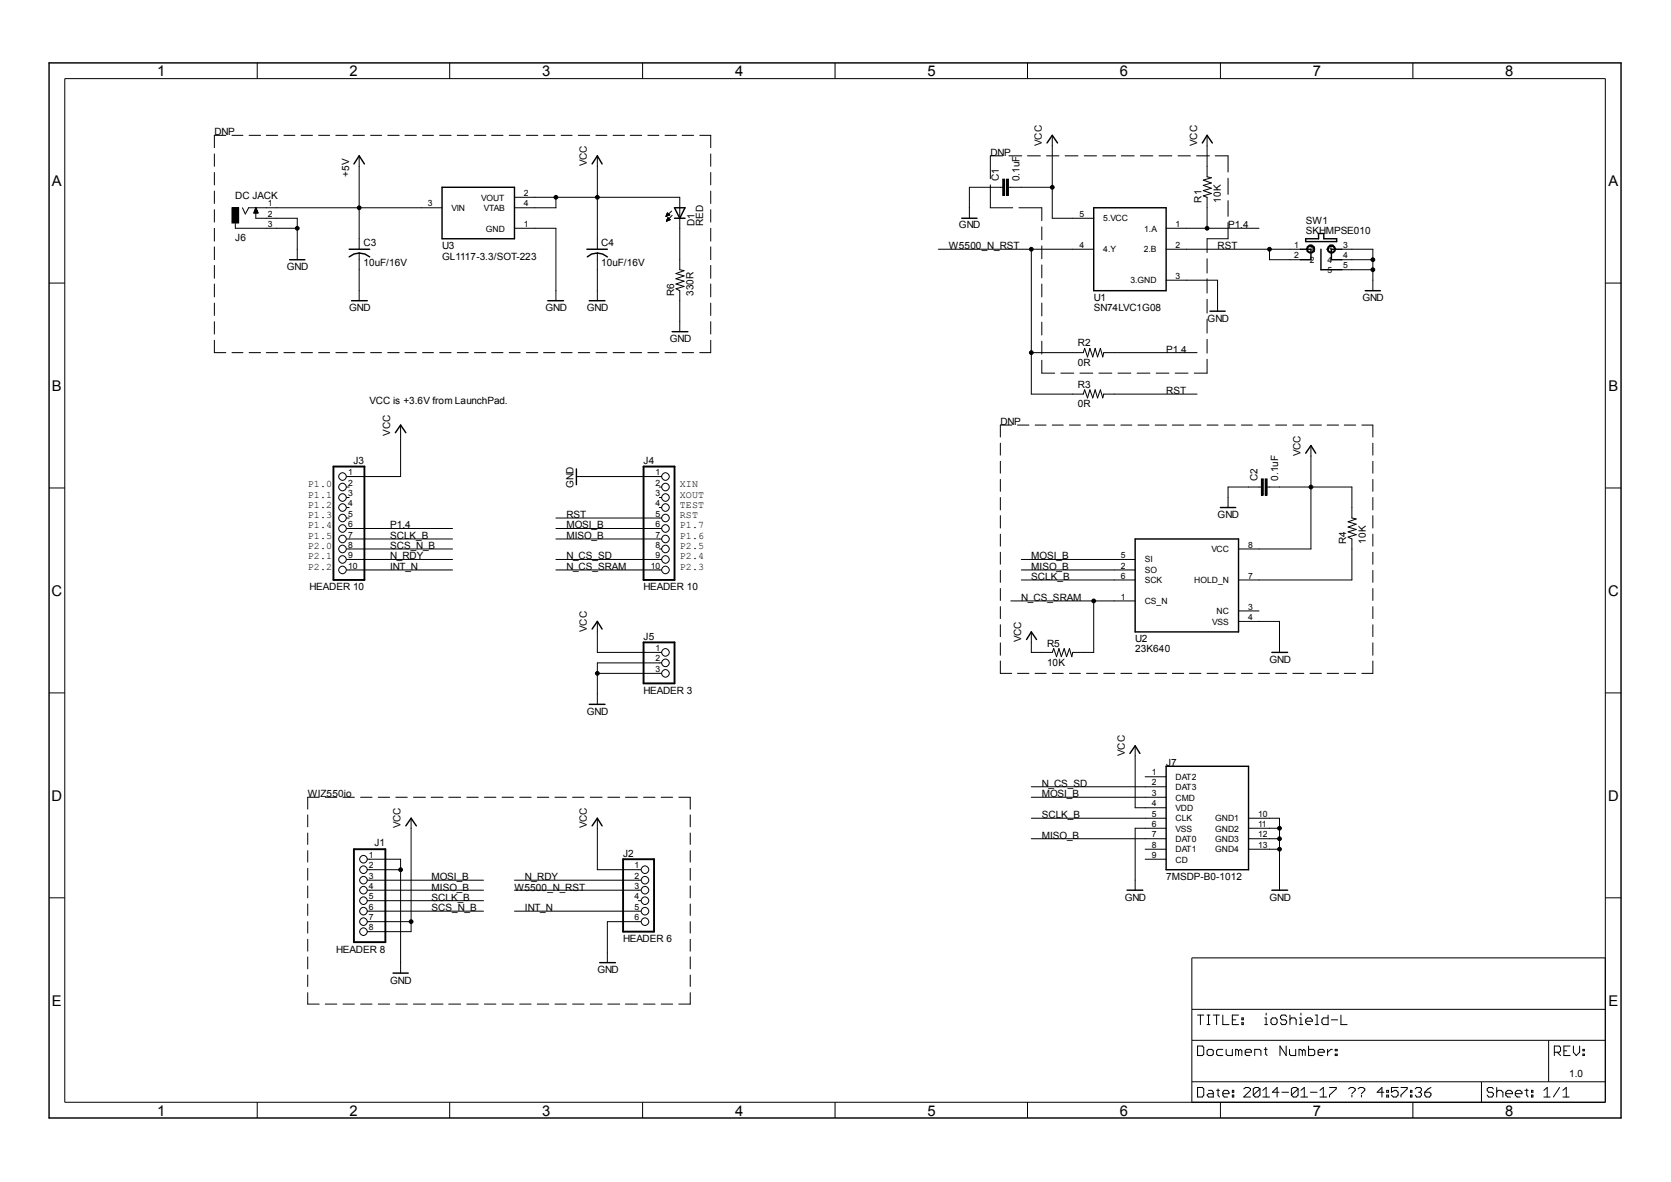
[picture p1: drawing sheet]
<svg xmlns="http://www.w3.org/2000/svg" width="297mm" height="210mm" viewBox="0 0 297 210" stroke-linecap="round" stroke-linejoin="round" font-family="sans-serif">
<g fill="none" stroke="#000" stroke-width=".18">
<path d="M11.5 14h273.8v181.8h-273.8zM45.7 11.2v2.8M79.9 11.2v2.8M114.2 11.2v2.8M148.4 11.2v2.8M182.6 11.2v2.8M216.9 11.2v2.8M251.1 11.2v2.8M38.1 27.3v2.2M38.1 30.6v2.3M38.1 34v2.2M38.1 37.3v2.2"/>
<path d="M40.1 24h-2v2.2M41.2 36.9h1.2v2.7h-1.2zM41.2 24h2M41.8 39.7v.9h11M43.1 36.9l.5 1.1 .6-1.1h34.4M44.3 24h2M45.1 37.8h.7M45.1 37.7h.7M45.2 37.6h.5M45.2 37.5h.5M45.3 37.4h.4M45.3 37.3h.3"/>
<path d="M45.4 37.3h.2M45.4 37.2h.2M45.4 37.1h.2M45.5 36.9l.4 .9h-.8zM45.5 36.9v1.9h7.3v7.3M45.5 37h.1M47.3 24h2.1M50.5 24h1.9M53.5 24h2M56.6 24h2M59.7 24h2M62.7 24h2.1"/>
<path d="M63.8 27.7v16.6M65.9 24h1.9M68.9 24h2.1M72 24h2M75.1 24h1.9M78.1 24h2.1M81.3 24h1.9M84.3 24h2.1M87.4 24h2M90.5 24h2M91.4 35.1h29.4v12.8l.8 .2-1.5 .5 1.5 .4-1.5 .5 1.5 .5-1.5 .5 1.5 .4-1.5 .4 .7 .3v7.3M93.6 24h2"/>
<path d="M96.6 24h2M98.8 35.1v1.8h-7.4M99.7 24h2M102.8 24h2M105.9 24h2M106.2 27.7v16.6M109 24h2M112 24h2M115.1 24h2M118.2 24h2M118.4 38.4h.1M118.4 38.4h.2"/>
<path d="M118.4 38.3h.5M118.4 38.2h.6M118.4 39.3h.2M118.5 38.1h.4M118.5 38h.4M118.5 39.2h.2M118.5 39.1h.5M118.5 39h.6M118.6 37.8l-.2 .6M118.6 37.8l.4 .4M118.6 37.9h.1M118.6 37.8h.1"/>
<path d="M118.6 38.9h.4M118.7 38.7l-.3 .6M118.7 38.7l.4 .3M118.7 38.8h.2M118.7 38.7h.1M119 38.2l-.6 .2M119.1 39l-.7 .3M119.4 37.5l-1 .9M119.5 38.3l-1.1 1M121.2 24h2.1M124.4 24h1.9v2.2M126.3 27.3v2.2"/>
<path d="M126.3 30.6v2.3M126.3 34v2.2M126.3 37.3v2.2M176 32.9v4h4M178.2 31.8h.4v2.9h-.4zM178.2 27.7h-2.2v4M178.2 33.3h-5.9v5.5M178.9 31.8h.3v2.9h-.3zM179.3 27.7h2.3M179.3 33.3h7.7M181.1 36.9h4.1v2.3M182.6 27.7h2.3"/>
<path d="M186 27.7h2.2M187 24v14.8h7.4M189.3 27.7h2.3M192.7 27.7h2.2M196 27.7h2.3M199.3 27.7h2.3M202.7 27.7h2.2M206 27.7h2.3M209.4 27.7h2.2M212.7 27.7h2.3M214.5 24v7.4l.8 .2-1.4 .4 1.4 .5-1.4 .4 1.4 .5-1.4 .5 1.4 .5-1.4 .4 .6 .3v5.5M216 27.7h2.3v2.9"/>
<path d="M218.3 31.7v2.8M218.3 35.6v2.8M218.3 39.5v2.9h-3.8v2.5M8.7 50.3h2.8M38.1 40.6v2.2M38.1 43.9v2.2M38.1 47.2v2.2M38.1 50.5v2.2M38.1 53.8v2.2M38.1 57.1v2.3M63.8 45v8.4M91.4 40.6h7.4v12.8"/>
<path d="M106.2 45v8.4M126.3 40.6v2.2M126.3 43.9v2.2M126.3 47.2v2.2M126.3 50.5v2.2M126.3 53.8v2.2M126.3 57.1v2.3M166.8 44.3h27.6M183.3 44.3v25.7h9.2l.3-.7 .5 1.4 .4-1.4 .5 1.4 .4-1.4 .5 1.4 .5-1.4 .4 1.4 .2-.7h16.6M185.2 40.3v2.3M185.2 43.7v2.3M185.2 47.1v2.3"/>
<path d="M185.2 50.5v2.2M185.2 53.8v2.3M185.2 57.2v2.3M207.3 40.6h16.5M207.3 44.3h23.8M207.3 49.8h9.1v5.5M214.5 46v2.5M214.5 49.5v2.6M214.5 53.2v2.4M214.5 56.7v2.5M225.6 44.3v1.8h5.5M232.3 43.9l.4-.4h.5l.4 .4v.8l-.4 .3h-.5l-.4-.3-.1-.4h.2l.1-.4 .3-.1h.4l.2 .1 .1 .4-.1 .3-.2 .2h-.4l-.3-.2-.1-.3h-.2z"/>
<path d="M236.1 43.9l.3-.4h.5l.3 .4 .2 .4-.2 .4-.3 .3h-.5l-.3-.3-.2-.4h.2l.1-.4 .3-.1h.3l.4 .5-.1 .3-.3 .2h-.3l-.4-.5h-.2zM238.5 44.3h5.5v7.3M238.5 46.1h5.5M238.5 47.9h5.5M285.3 50.3h2.8M38.1 60.5v2.2h2M41.2 62.7h2M44.3 62.7h2M47.3 62.7h2.1M50.5 62.7h1.9M53.5 62.7h2M56.6 62.7h2"/>
<path d="M59.7 62.7h2M62.7 62.7h2.1M65.9 62.7h1.9M68.9 62.7h2.1M71.2 75.5v9.2h-9.6M72 62.7h2M75.1 62.7h1.9M78.1 62.7h2.1M81.3 62.7h1.9M84.3 62.7h2.1M87.4 62.7h2M90.5 62.7h2"/>
<path d="M93.6 62.7h2M96.6 62.7h2M99.7 62.7h2M102.8 62.7h2M105.9 62.7h2M109 62.7h2M112 62.7h2M115.1 62.7h2M118.2 62.7h2M121.2 62.7h2.1M126.3 60.5v2.2h-1.9M177.8 78.7v2.2"/>
<path d="M179.8 75.5h-2v2.1M180.8 75.5h2.1M183.3 62.7h9.2l.3-.8 .5 1.5 .4-1.5 .5 1.5 .4-1.5 .5 1.5 .5-1.5 .4 1.5 .2-.7h16.6M184 75.5h1.9M185.2 64v2.3h2.3M185.2 60.6v2.3M187 75.5h2M188.6 66.3h2.2M190.1 75.5h1.9M191.9 66.3h2.3M193.1 75.5h2M195.3 66.3h2.3"/>
<path d="M196.2 75.5h1.9M198.7 66.3h2.3M199.2 75.5h2M202.1 66.3h2.3M202.3 75.5h1.9M205.3 75.5h2M205.5 66.3h2.3M208.4 75.5h2M208.9 66.3h2.3M211.4 75.5h2M214.5 60.3v2.4M214.5 63.8v2.5h-2.2"/>
<path d="M214.5 75.5h2M217.6 75.5h1.9M220.6 75.5h2M223.7 75.5h1.9M226.7 75.5h2M229.8 75.5h1.9M232.8 75.5h2.1M233 79.2v18.3h-12.9M235.9 75.5h2M238.9 75.5h2.1M242.1 75.5h1.9v2.1M244 78.7v2.2"/>
<path d="M8.7 86.7h2.8M61.6 86.5h.5M61.6 88.4h.5M61.6 90.2h.5M61.6 92h.5M61.6 93.9h18.8M61.6 95.8h18.8M61.6 97.5h18.8M61.6 99.4h18.8M98.8 92h18.8M98.8 93.9h18.8M98.8 95.8h18.8"/>
<path d="M98.8 99.4h18.8M102.4 84.7h15.2M117.2 86.5h.4M117.2 88.4h.4M117.2 90.2h.4M117.2 97.5h.4M177.8 82v2.1M177.8 85.2v2.1M177.8 88.4v2.2M177.8 91.6v2.2M177.8 94.9v2.1M177.8 98.1v2.1"/>
<path d="M181.5 99.4h20.3M224.1 86.5h-5.8v3.7M224.2 85.1h.3v2.9h-.3zM224.9 85.1h.3v2.9h-.3zM225.2 86.5h15.1v5.5l.7 .2-1.4 .5 1.4 .4-1.4 .5 1.4 .5-1.4 .4 1.4 .5-1.4 .4 .7 .4v7.2h-20.2M244 82v2.1M244 85.2v2.1M244 88.4v2.2M244 91.6v2.2M244 94.9v2.1M244 98.1v2.1M285.3 86.7h2.8"/>
<path d="M61.6 101.3h18.8M98.8 101.3h18.8M106.2 119.6h11.4M106.2 110.4v5.5h11.4M117.6 117.8h-11.4v7.3M177.8 101.3v2.2M177.8 104.6v2.1M177.8 107.8v2.1M177.8 111v2.1M177.8 114.2v2.2M177.8 117.4v2.2h2M179.7 106.8h22.1"/>
<path d="M180.8 119.6h2.1M181.5 101.3h20.3M181.5 103h20.3M184 119.6h1.9M187 119.6h2M190.1 119.6h1.9M193.1 119.6h2M194.4 106.8v9.1h-3.7l-.2 .8-.4-1.5-.5 1.5-.5-1.5-.5 1.5-.4-1.5-.4 1.5-.5-1.5-.3 .7h-3.7v-3.6M196.2 119.6h1.9M199.2 119.6h2M202.3 119.6h1.9M205.3 119.6h2"/>
<path d="M208.4 119.6h2M211.4 119.6h2M214.5 119.6h2M217.6 119.6h1.9M220.1 108.5h3.7M220.1 110.4h7.3v5.5M220.6 119.6h2M223.7 119.6h1.9M226.7 119.6h2M229.8 119.6h1.9M232.8 119.6h2.1M235.9 119.6h2"/>
<path d="M238.9 119.6h2.1M244 117.4v2.2h-1.9M244 101.3v2.2M244 104.6v2.1M244 107.8v2.1M244 111v2.1M244 114.2v2.2M8.7 123.1h2.8M183.3 139.8h24M201.8 132.5v11h5.5M203.5 138h3.8M285.3 123.1h2.8"/>
<path d="M8.7 159.5h2.8M54.7 144.8v2.1M54.7 148v2M54.7 151.1v2.1M54.7 154.3v2.1M54.7 157.4v2.1M56.7 141.6h-2v2.2M57.8 141.6h2.1M61 141.6h2M64.1 141.6h2M65.3 152.7h5.9v20.2M65.3 154.5h5.9"/>
<path d="M65.3 156.4h20.6M65.3 158.2h20.6M67.2 141.6h2.1M70.4 141.6h2M73.1 145.4v20.1h-7.8M73.5 141.6h2.1M76.6 141.6h2.1M79.8 141.6h2.1M83 141.6h2M86.1 141.6h2M89.2 141.6h2.1M91.4 156.4h22.5"/>
<path d="M91.4 158.2h22.5M92.4 141.6h2M95.5 141.6h2M98.6 141.6h2.1M101.8 141.6h2M104.9 141.6h2.1M106.2 145.4v9.1h7.7M108 141.6h2.2M111.2 141.6h2.1M114.4 141.6h2M117.5 141.6h2M120.6 141.6h2.1v2.2"/>
<path d="M122.7 144.8v2.1M122.7 148v2M122.7 151.1v2.1M122.7 154.3v2.1M122.7 157.4v2.1M183.3 141.6h24M183.3 149h24M183.3 145.4h24M203.5 152.7h3.8M203.5 150.9h3.8M207.3 147.2h-5.5v11M221.9 145.4h5.5v12.8"/>
<path d="M221.9 150.9h5.5M221.9 149h5.5M221.9 147.2h5.5M285.3 159.5h2.8M54.7 160.6v2M54.7 163.7v2.1M54.7 166.9v2.1M54.7 170v2.1M54.7 173.2v2.1M54.7 176.4v2h2M57.8 178.4h2.1M61 178.4h2"/>
<path d="M64.1 178.4h2M65.3 160h20.6M65.3 161.9h20.6M65.3 163.7h7.8M67.2 178.4h2.1M70.4 178.4h2M73.5 178.4h2.1M76.6 178.4h2.1M79.8 178.4h2.1M83 178.4h2M86.1 178.4h2M89.2 178.4h2.1"/>
<path d="M91.4 161.9h22.5M92.4 178.4h2M95.5 178.4h2M98.6 178.4h2.1M101.8 178.4h2M104.9 178.4h2.1M108 178.4h2.2M111.2 178.4h2.1M113.5 160h.4M113.9 163.7h-6v7.3M114.4 178.4h2M117.5 178.4h2"/>
<path d="M122.7 176.4v2h-2.1M122.7 160.6v2M122.7 163.7v2.1M122.7 166.9v2.1M122.7 170v2.1M122.7 173.2v2.1M211.8 179.3h73.5M285.3 170.2h-73.5v25.6M45.7 195.8v2.8M79.9 195.8v2.8M114.2 195.8v2.8M148.4 195.8v2.8"/>
<path d="M182.6 195.8v2.8M211.8 184.8h73.5M211.8 192.2h73.5M212.9 185.8h.8l.3 .3v1.2l-.3 .2h-.8zM212.9 193.2h.8l.3 .3v1.1l-.3 .3h-.8zM212.9 180.3h1.1M213.4 180.3v1.7M214.5 180.3h.6M214.5 182h.6M214.8 186.4h.6l.2 .3v.6l-.2 .2h-.6l-.3-.2v-.6zM214.8 193.7h.6l.2 .4v.8h-.8l-.3-.3 .3-.3h.8M214.8 180.3v1.7"/>
<path d="M215.6 180.3h1.1M216.2 193.7h.5M216.2 180.3v1.7M216.5 193.5v1.1l.2 .3M216.9 195.8v2.8M217.3 194.3h1.1v-.2l-.2-.4h-.6l-.3 .4v.5l.3 .3h.6M217.3 180.3v1.7h1.1M217.3 186.4h-.8l-.3 .3v.6l.3 .2h.8M217.9 186.4v.9l.3 .2h.8v-1.1M219 194.6h.3v.3h-.3zM219 193.7h.3v.4h-.3zM219 181.2h.6"/>
<path d="M220.1 180.3h-1.1v1.7h1.1M220.1 186.7l-.2-.3h-.3v1.1M220.1 186.7l.4-.3 .2 .3v.8M220.1 186.7v.8M220.7 181.7h.3v.3h-.3zM220.7 180.8h.3v.4h-.3zM221.1 193.5l.3-.3h.5l.3 .3v.2l-1.1 1.2h1.1M221.3 186.9h1.1v-.2l-.2-.3h-.6l-.3 .3v.6l.3 .2h.6M223 187.5v-1.1h.9l.2 .3v.8M223.9 193.5v1.1l-.3 .3h-.5l-.3-.3M223.9 193.5l-.3-.3h-.5l-.3 .3v1.1M223.9 193.5l-1.1 1.1"/>
<path d="M224.5 194.9h1.1M224.5 193.7l.5-.5v1.7M224.7 186.4h.5M224.8 180.8h.2v1.2M224.8 182h.5M225 186.1v1.2l.2 .2M225 180v.3M226.1 180.8h.6l.3 .4v.5l-.3 .3h-.6l-.2-.3v-.5zM227.3 194.1h-1.2l.9-.9v1.7M227.8 194.1h1.2M228.6 185.8v1.7l-1.1-1.7v1.7M228.7 180.6l-.3-.3h-.6l-.2 .3v.2l.2 .4h.6l.3 .2v.3l-.3 .3h-.6l-.2-.3"/>
<path d="M229.2 186.4v.9l.2 .2h.9v-1.1M229.3 181.2l.2-.4h.6l.3 .4v.8M229.3 180.3v1.7M230.7 193.5v1.1l-.3 .3h-.5l-.4-.3M230.7 193.5l-.3-.3h-.5l-.4 .3v1.1M230.7 193.5l-1.2 1.1M231 182h.6M231 180.8h.2v1.2M231.2 194.9h1.2M231.2 193.7l.6-.5v1.7M231.2 180v.3M231.5 186.7l-.4-.3h-.2v1.1"/>
<path d="M231.5 186.7v.8M231.5 186.7l.2-.3 .3 .3v.8M232.1 181.4h1.2v-.2l-.4-.4h-.5l-.3 .4v.5l.3 .3h.5M232.6 185.8v1.7h.8l.3-.2v-.6l-.3-.3h-.8M232.9 194.1h1.2M233.8 180.3h.3v1.7M233.8 182h.6M234.3 186.9h1.1v-.2l-.3-.3h-.6l-.2 .3v.6l.2 .2h.6M234.6 194.9h1.2M234.6 193.7l.6-.5v1.7M236 186.4v1.1M236.1 180.3v1.7h-.9l-.3-.3v-.5l.3-.4h.9"/>
<path d="M236.3 193.2h1.2v.3l-1.2 1.1v.3M236.6 181.2h1.1M236.8 186.4h-.2l-.6 .5M237.3 187.3h.4v.2h-.4zM237.3 186.4h.4v.3h-.4zM238.3 180.3v1.7h1.1M239.7 193.5l.3-.3h.5l.4 .3v.2l-.6 .6M240.3 194.6v.3M241.4 193.5l.3-.3h.5l.4 .3v.2l-.6 .6M242 194.6v.3M246 194.1h-1.2l.8-.9v1.7M246.5 194.6h.3v.3h-.3z"/>
<path d="M246.5 193.7h.3v.4h-.3zM248.5 193.2h-1.2v.9l.6-.4h.3l.3 .4v.5l-.3 .3h-.6l-.3-.3M249 193.2h1.1v.3l-1.1 1.1v.3M250.7 194.6h.3v.3h-.3zM250.7 193.7h.3v.4h-.3zM251.1 195.8v2.8M251.5 193.5l.3-.3h.6l.2 .3v.2l-.2 .4M252.1 194.1h.3M252.4 194.1l.2 .2v.3l-.2 .3h-.6l-.3-.3M253.2 194.1h.9l.2 .2v.3l-.2 .3h-.6l-.3-.3zM254.3 193.2l-.5 .3-.6 .6M263.3 192.2v3.6"/>
<path d="M265.4 193.5l-.2-.3h-.6l-.3 .3v.2l.3 .4h.6l.2 .2v.3l-.2 .3h-.6l-.3-.3M266 194.1l.3-.4h.5l.3 .4v.8M266 193.2v1.7M267.6 194.3h1.2v-.2l-.3-.4h-.5l-.4 .4v.5l.4 .3h.5M269.3 194.3h1.2v-.2l-.3-.4h-.5l-.4 .4v.5l.4 .3h.5M271 193.7h.6M271.4 193.5v1.1l.2 .3M272.2 194.6h.3v.3h-.3zM272.2 193.7h.3v.4h-.3zM274.4 194.9h1.1M274.4 193.7l.6-.5v1.7M275.3 184.8v7.4"/>
<path d="M276.3 186.9h.8l.3-.2v-.6l-.3-.3h-.8v1.7M276.8 186.9l.6 .6M277.2 193.2l-1.1 1.7M277.8 194.9h1.1M277.8 193.7l.6-.5v1.7M278 186.7h.5M279.1 185.8h-1.1v1.7h1.1M279.7 185.8v1.1l.5 .6 .6-.6v-1.1M281.3 187.3h.3v.2h-.3zM281.3 186.4h.3v.3h-.3z"/>
<circle cx="63.8" cy="36.9" r=".33"/>
<circle cx="98.8" cy="35.1" r=".33"/>
<circle cx="106.2" cy="35.1" r=".33"/>
<circle cx="187" cy="33.3" r=".33"/>
<circle cx="52.8" cy="40.6" r=".33"/>
<circle cx="183.3" cy="44.3" r=".33"/>
<circle cx="214.6" cy="40.6" r=".33"/>
<circle cx="225.6" cy="44.3" r=".33"/>
<circle cx="244" cy="46.1" r=".33"/>
<circle cx="244" cy="47.9" r=".33"/>
<circle cx="183.3" cy="62.7" r=".33"/>
<circle cx="60.9" cy="93.9" r=".67"/>
<circle cx="60.9" cy="90.2" r=".67"/>
<circle cx="60.9" cy="88.4" r=".67"/>
<circle cx="60.9" cy="86.5" r=".67"/>
<circle cx="60.9" cy="95.8" r=".67"/>
<circle cx="60.9" cy="84.7" r=".67"/>
<circle cx="60.9" cy="92" r=".67"/>
<circle cx="60.9" cy="99.4" r=".67"/>
<circle cx="60.9" cy="97.5" r=".67"/>
<circle cx="118.3" cy="84.7" r=".67"/>
<circle cx="118.3" cy="92" r=".67"/>
<circle cx="118.3" cy="95.8" r=".67"/>
<circle cx="118.3" cy="88.4" r=".67"/>
<circle cx="118.3" cy="86.5" r=".67"/>
<circle cx="118.3" cy="90.2" r=".67"/>
<circle cx="118.3" cy="93.9" r=".67"/>
<circle cx="118.3" cy="99.4" r=".67"/>
<circle cx="118.3" cy="97.5" r=".67"/>
<circle cx="233" cy="86.5" r=".33"/>
<circle cx="60.9" cy="101.3" r=".67"/>
<circle cx="106.2" cy="119.6" r=".33"/>
<circle cx="118.3" cy="117.8" r=".67"/>
<circle cx="118.3" cy="119.6" r=".67"/>
<circle cx="118.3" cy="101.3" r=".67"/>
<circle cx="118.3" cy="115.9" r=".67"/>
<circle cx="194.4" cy="106.8" r=".33"/>
<circle cx="64.6" cy="158.2" r=".67"/>
<circle cx="64.6" cy="154.5" r=".67"/>
<circle cx="64.6" cy="156.4" r=".67"/>
<circle cx="64.6" cy="152.7" r=".67"/>
<circle cx="71.2" cy="154.5" r=".33"/>
<circle cx="114.6" cy="158.2" r=".67"/>
<circle cx="114.6" cy="154.5" r=".67"/>
<circle cx="114.6" cy="156.4" r=".67"/>
<circle cx="227.4" cy="149" r=".33"/>
<circle cx="227.4" cy="150.9" r=".33"/>
<circle cx="227.4" cy="147.2" r=".33"/>
<circle cx="64.6" cy="163.7" r=".67"/>
<circle cx="64.6" cy="165.5" r=".67"/>
<circle cx="64.6" cy="161.9" r=".67"/>
<circle cx="64.6" cy="160" r=".67"/>
<circle cx="73.1" cy="163.7" r=".33"/>
<circle cx="114.6" cy="161.9" r=".67"/>
<circle cx="114.6" cy="163.7" r=".67"/>
<circle cx="114.6" cy="160" r=".67"/>
</g>
<path d="M178.4 31.8v2.9M179.1 31.8v2.9M59.3 82.9h5.5v20.1h-5.5zM114.4 82.9h5.5v20.1h-5.5zM224.4 85.1v2.9M225 85.1v2.9M114.4 114.1h5.5v7.3h-5.5zM62.9 150.9h5.6v16.5h-5.6zM110.7 152.7h5.5v12.8h-5.5z" fill="none" stroke="#000" stroke-width=".34"/>
<g fill="none" stroke="#000" stroke-width=".25">
<path d="M8.7 11.2h279.4v187.4h-279.4zM62.9 29.1l.9-1.4 1 1.4M78.6 33.3h12.8v9.1h-12.8zM105.2 29.1l1-1.4 .8 1.4M119.9 36.9h1.9l-1 1.9zM119.9 38.8h1.9M170.9 38.8h2.8M186.1 25.4l.9-1.4 1 1.4M194.4 36.9h12.9v14.7h-12.9zM213.7 25.4l.8-1.4 1 1.4M51.5 46.1h2.7M62.1 45.6a2.78 2.78 0 0 1 3.6 0"/>
<path d="M62.1 44.3h3.6M62.5 53.4h2.8M97.4 53.4h2.8M104.3 44.3h3.6M104.4 45.6a2.67 2.67 0 0 1 3.5 0M104.7 53.4h2.8M119.5 58.9h2.8M215.1 55.3h2.7M231.1 44.3h1.9v1.8h-1.9M232.1 42.4h2.3v-.9h.9v.9h2.3v.5h-5.5zM234.8 44.3v3.6h3.7M238.5 44.3h-1.9v1.8h1.9"/>
<path d="M242.7 51.6h2.7M70.3 76.9l.9-1.4 .9 1.4M102.4 83.3v2.8M201.8 95.8h18.3v16.5h-18.3zM216.9 90.2h2.7M232.1 80.5l.9-1.3 .8 1.3M105.2 111.8l1-1.4 .8 1.4M182.5 113.6l.8-1.3 .9 1.3M226.1 115.9h2.8M104.7 125.1h2.8M200.8 133.9l1-1.4 .8 1.4M207.3 136.1h14.6v18.4h-14.6z"/>
<path d="M72.1 146.7l1-1.3 .9 1.3M105.2 146.7l1-1.3 .8 1.3M200.3 158.2h2.8M226.1 158.2h2.8M69.8 172.9h2.8M106.6 171h2.8"/>
</g>
<g fill="#000">
<path d="M41.2 36.9h1.2v2.7h-1.2z" fill-rule="evenodd"/>
<path d="M232.3 43.9l.4-.4h.5l.4 .4v.8l-.4 .3h-.5l-.4-.3-.1-.4h.2l.1-.4 .3-.1h.4l.2 .1 .1 .4-.1 .3-.2 .2h-.4l-.3-.2-.1-.3h-.2z" fill-rule="evenodd"/>
<path d="M236.1 43.9l.3-.4h.5l.3 .4 .2 .4-.2 .4-.3 .3h-.5l-.3-.3-.2-.4h.2l.1-.4 .3-.1h.3l.4 .5-.1 .3-.3 .2h-.3l-.4-.5h-.2z" fill-rule="evenodd"/>
<circle cx="63.8" cy="36.9" r=".33"/>
<circle cx="98.8" cy="35.1" r=".33"/>
<circle cx="106.2" cy="35.1" r=".33"/>
<circle cx="187" cy="33.3" r=".33"/>
<circle cx="52.8" cy="40.6" r=".33"/>
<circle cx="183.3" cy="44.3" r=".33"/>
<circle cx="214.6" cy="40.6" r=".33"/>
<circle cx="225.6" cy="44.3" r=".33"/>
<circle cx="244" cy="46.1" r=".33"/>
<circle cx="244" cy="47.9" r=".33"/>
<circle cx="183.3" cy="62.7" r=".33"/>
<circle cx="233" cy="86.5" r=".33"/>
<circle cx="106.2" cy="119.6" r=".33"/>
<circle cx="194.4" cy="106.8" r=".33"/>
<circle cx="71.2" cy="154.5" r=".33"/>
<circle cx="227.4" cy="147.2" r=".33"/>
<circle cx="227.4" cy="149" r=".33"/>
<circle cx="227.4" cy="150.9" r=".33"/>
<circle cx="73.1" cy="163.7" r=".33"/>
</g>
<g font-size="2.6">
<text x="27.9" y="13.5">1</text>
<text x="62.1" y="13.5">2</text>
<text x="96.4" y="13.5">3</text>
<text x="130.6" y="13.5">4</text>
<text x="164.8" y="13.5">5</text>
<text x="199.1" y="13.5">6</text>
<text x="233.3" y="13.5">7</text>
<text x="267.5" y="13.5">8</text>
<text x="9.2" y="33.1">A</text>
<text x="285.9" y="33.1">A</text>
<text x="9.2" y="69.4">B</text>
<text x="285.9" y="69.4">B</text>
<text x="9.1" y="105.8">C</text>
<text x="285.8" y="105.8">C</text>
<text x="9.1" y="142.2">D</text>
<text x="285.8" y="142.2">D</text>
<text x="9.2" y="178.6">E</text>
<text x="285.9" y="178.6">E</text>
<text x="27.9" y="198.2">1</text>
<text x="62.1" y="198.2">2</text>
<text x="96.4" y="198.2">3</text>
<text x="130.6" y="198.2">4</text>
<text x="164.8" y="198.2">5</text>
<text x="199.1" y="198.2">6</text>
<text x="233.3" y="198.2">7</text>
<text x="267.5" y="198.2">8</text>
</g>
<g font-size="1.8">
<text x="38.1" y="24">DNP</text>
<text x="104.3" y="29.5" transform="rotate(-90 104.3 29.5)">VCC</text>
<text x="176" y="27.8">DNP</text>
<text x="185.2" y="25.9" transform="rotate(-90 185.2 25.9)">VCC</text>
<text x="212.8" y="25.9" transform="rotate(-90 212.8 25.9)">VCC</text>
<text x="41.8" y="35.4">DC JACK</text>
<text x="62.1" y="31.4" transform="rotate(-90 62.1 31.4)">+5V</text>
<text x="177.5" y="32.2" transform="rotate(-90 177.5 32.2)">C1</text>
<text x="181.2" y="32.2" transform="rotate(-90 181.2 32.2)">0.1uF</text>
<text x="213.5" y="36" transform="rotate(-90 213.5 36)">R1</text>
<text x="217" y="36" transform="rotate(-90 217 36)">10K</text>
<text x="123.4" y="40.2" transform="rotate(-90 123.4 40.2)">D1</text>
<text x="125" y="40.2" transform="rotate(-90 125 40.2)">RED</text>
<text x="170.4" y="40.6">GND</text>
<text x="218.3" y="40.6">P1.4</text>
<text x="232.1" y="41.5">SKHMPSE010</text>
<text x="232.1" y="39.7">SW1</text>
<text x="41.8" y="42.8">J6</text>
<text x="51" y="47.9">GND</text>
<text x="64.6" y="47.3">10uF/16V</text>
<text x="64.6" y="43.8">C3</text>
<text x="78.6" y="44.3">U3</text>
<text x="78.6" y="46.1">GL1117-3.3/SOT-223</text>
<text x="106.8" y="47.3">10uF/16V</text>
<text x="106.8" y="43.8">C4</text>
<text x="168.7" y="44.3">W5500_N_RST</text>
<text x="216.4" y="44.3">RST</text>
<text x="119.8" y="52.6" transform="rotate(-90 119.8 52.6)">R6</text>
<text x="123.3" y="52.6" transform="rotate(-90 123.3 52.6)">330R</text>
<text x="194.4" y="53.4">U1</text>
<text x="242.1" y="53.4">GND</text>
<text x="62.1" y="55.3">GND</text>
<text x="96.9" y="55.3">GND</text>
<text x="104.3" y="55.3">GND</text>
<text x="194.4" y="55.3">SN74LVC1G08</text>
<text x="214.6" y="57.2">GND</text>
<text x="119" y="60.8">GND</text>
<text x="191.6" y="65">0R</text>
<text x="191.6" y="61.6">R2</text>
<text x="207.3" y="62.7">P1.4</text>
<text x="65.7" y="71.8">VCC is +3.6V from LaunchPad.</text>
<text x="191.6" y="68.9">R3</text>
<text x="207.3" y="70">RST</text>
<text x="69.3" y="77.4" transform="rotate(-90 69.3 77.4)">VCC</text>
<text x="177.8" y="75.5">DNP</text>
<text x="191.6" y="72.4">0R</text>
<text x="62.8" y="82.4">J3</text>
<text x="114.4" y="82.4">J4</text>
<text x="231.1" y="81" transform="rotate(-90 231.1 81)">VCC</text>
<text x="54.7" y="86.5">P1.0</text>
<text x="54.7" y="88.4">P1.1</text>
<text x="101.9" y="86.7" transform="rotate(-90 101.9 86.7)">GND</text>
<text x="120.8" y="86.5">XIN</text>
<text x="120.8" y="88.4">XOUT</text>
<text x="223.5" y="85.4" transform="rotate(-90 223.5 85.4)">C2</text>
<text x="227.2" y="85.4" transform="rotate(-90 227.2 85.4)">0.1uF</text>
<text x="54.7" y="90.2">P1.2</text>
<text x="54.7" y="92">P1.3</text>
<text x="54.7" y="93.9">P1.4</text>
<text x="54.7" y="95.8">P1.5</text>
<text x="69.3" y="93.9">P1.4</text>
<text x="69.3" y="95.8">SCLK_B</text>
<text x="100.7" y="92">RST</text>
<text x="100.7" y="93.9">MOSI_B</text>
<text x="100.7" y="95.8">MISO_B</text>
<text x="120.8" y="90.2">TEST</text>
<text x="120.8" y="92">RST</text>
<text x="120.8" y="93.9">P1.7</text>
<text x="120.8" y="95.8">P1.6</text>
<text x="216.4" y="92">GND</text>
<text x="54.7" y="97.5">P2.0</text>
<text x="54.7" y="99.4">P2.1</text>
<text x="54.7" y="101.3">P2.2</text>
<text x="69.3" y="97.5">SCS_N_B</text>
<text x="69.3" y="99.4">N_RDY</text>
<text x="69.3" y="101.3">INT_N</text>
<text x="100.7" y="101.3">N_CS_SRAM</text>
<text x="100.7" y="99.4">N_CS_SD</text>
<text x="120.8" y="97.5">P2.5</text>
<text x="120.8" y="99.4">P2.4</text>
<text x="120.8" y="101.3">P2.3</text>
<text x="183.3" y="99.4">MOSI_B</text>
<text x="183.3" y="101.3">MISO_B</text>
<text x="239.3" y="96.6" transform="rotate(-90 239.3 96.6)">R4</text>
<text x="242.7" y="96.6" transform="rotate(-90 242.7 96.6)">10K</text>
<text x="55" y="104.9">HEADER 10</text>
<text x="114.4" y="104.9">HEADER 10</text>
<text x="181.5" y="106.8">N_CS_SRAM</text>
<text x="183.3" y="103">SCLK_B</text>
<text x="104.3" y="112.3" transform="rotate(-90 104.3 112.3)">VCC</text>
<text x="114.4" y="113.6">J5</text>
<text x="181.5" y="114.1" transform="rotate(-90 181.5 114.1)">VCC</text>
<text x="186.1" y="118.4">10K</text>
<text x="186.1" y="114.9">R5</text>
<text x="201.8" y="115.9">23K640</text>
<text x="201.8" y="114.1">U2</text>
<text x="225.6" y="117.8">GND</text>
<text x="114.4" y="123.3">HEADER 3</text>
<text x="104.3" y="127">GND</text>
<text x="199.9" y="134.3" transform="rotate(-90 199.9 134.3)">VCC</text>
<text x="207.3" y="136.1">J7</text>
<text x="54.7" y="141.6">WIZ550io</text>
<text x="185.2" y="141.6">MOSI_B</text>
<text x="185.2" y="139.8">N_CS_SD</text>
<text x="71.2" y="147.2" transform="rotate(-90 71.2 147.2)">VCC</text>
<text x="104.3" y="147.2" transform="rotate(-90 104.3 147.2)">VCC</text>
<text x="185.2" y="145.4">SCLK_B</text>
<text x="185.2" y="149">MISO_B</text>
<text x="66.5" y="150.4">J1</text>
<text x="110.7" y="152.2">J2</text>
<text x="76.7" y="160">SCLK_B</text>
<text x="76.7" y="161.9">SCS_N_B</text>
<text x="76.7" y="156.4">MOSI_B</text>
<text x="76.7" y="158.2">MISO_B</text>
<text x="91.4" y="158.2">W5500_N_RST</text>
<text x="93.3" y="156.4">N_RDY</text>
<text x="93.3" y="161.9">INT_N</text>
<text x="199.9" y="160">GND</text>
<text x="207.3" y="156.4">7MSDP-B0-1012</text>
<text x="225.6" y="160">GND</text>
<text x="110.7" y="167.4">HEADER 6</text>
<text x="59.8" y="169.2">HEADER 8</text>
<text x="106.2" y="172.9">GND</text>
<text x="69.3" y="174.8">GND</text>
<text x="278.9" y="191.3">1.0</text>
</g>
<g font-size="1.5">
<text x="85.5" y="35.6">VOUT</text>
<text x="93.1" y="34.8">2</text>
<text x="47.6" y="40.3">3</text>
<text x="47.6" y="38.5">2</text>
<text x="47.6" y="36.7">1</text>
<text x="76" y="36.7">3</text>
<text x="80.3" y="37.5">VIN</text>
<text x="86" y="37.5">VTAB</text>
<text x="86.4" y="41.1">GND</text>
<text x="93.1" y="40.3">1</text>
<text x="93.1" y="36.7">4</text>
<text x="191.9" y="38.5">5</text>
<text x="196.1" y="39.3">5.VCC</text>
<text x="203.4" y="41.1">1.A</text>
<text x="209" y="40.3">1</text>
<text x="191.9" y="44">4</text>
<text x="196.1" y="44.8">4.Y</text>
<text x="203.3" y="44.8">2.B</text>
<text x="209" y="44">2</text>
<text x="230" y="44">1</text>
<text x="230" y="45.9">2</text>
<text x="232.8" y="44.8">1</text>
<text x="232.8" y="46.7">2</text>
<text x="236" y="44.8">3</text>
<text x="236" y="46.7">4</text>
<text x="238.8" y="44">3</text>
<text x="238.8" y="45.9">4</text>
<text x="238.8" y="47.7">5</text>
<text x="200.9" y="50.3">3.GND</text>
<text x="209" y="49.5">3</text>
<text x="236" y="48.5">5</text>
<text x="61.9" y="84.4">1</text>
<text x="61.9" y="86.3">2</text>
<text x="61.9" y="88.1">3</text>
<text x="61.9" y="89.9">4</text>
<text x="116.5" y="84.4">1</text>
<text x="116.5" y="86.3">2</text>
<text x="116.5" y="88.1">3</text>
<text x="116.5" y="89.9">4</text>
<text x="61.9" y="91.8">5</text>
<text x="61.9" y="93.6">6</text>
<text x="61.9" y="95.5">7</text>
<text x="116.5" y="91.8">5</text>
<text x="116.5" y="93.6">6</text>
<text x="116.5" y="95.5">7</text>
<text x="61.9" y="97.3">8</text>
<text x="61.9" y="99.1">9</text>
<text x="61.9" y="101">10</text>
<text x="115.7" y="101">10</text>
<text x="116.5" y="97.3">8</text>
<text x="116.5" y="99.1">9</text>
<text x="199.2" y="101">2</text>
<text x="199.2" y="99.1">5</text>
<text x="203.5" y="101.8">SO</text>
<text x="203.5" y="99.9">SI</text>
<text x="215.3" y="98.1">VCC</text>
<text x="221.8" y="97.3">8</text>
<text x="199.2" y="106.5">1</text>
<text x="199.2" y="102.8">6</text>
<text x="203.5" y="107.3">CS_N</text>
<text x="203.5" y="103.6">SCK</text>
<text x="212.3" y="103.6">HOLD_N</text>
<text x="221.8" y="102.8">7</text>
<text x="215.5" y="111">VSS</text>
<text x="216.2" y="109.1">NC</text>
<text x="221.8" y="108.3">3</text>
<text x="221.8" y="110.2">4</text>
<text x="116.5" y="115.7">1</text>
<text x="116.5" y="117.5">2</text>
<text x="116.5" y="119.4">3</text>
<text x="204.7" y="137.8">1</text>
<text x="204.7" y="143.3">4</text>
<text x="204.7" y="141.4">3</text>
<text x="204.7" y="139.5">2</text>
<text x="209" y="142.2">CMD</text>
<text x="209" y="140.4">DAT3</text>
<text x="209" y="138.5">DAT2</text>
<text x="204.7" y="148.8">7</text>
<text x="204.7" y="146.9">6</text>
<text x="204.7" y="145.1">5</text>
<text x="209" y="149.6">DAT0</text>
<text x="209" y="147.7">VSS</text>
<text x="209" y="145.9">CLK</text>
<text x="209" y="144">VDD</text>
<text x="216" y="145.9">GND1</text>
<text x="216" y="147.7">GND2</text>
<text x="216" y="149.5">GND3</text>
<text x="223.6" y="145.1">10</text>
<text x="223.6" y="146.9">11</text>
<text x="223.6" y="148.8">12</text>
<text x="65.5" y="152.4">1</text>
<text x="65.5" y="154.3">2</text>
<text x="112.8" y="154.3">1</text>
<text x="204.7" y="152.4">9</text>
<text x="204.7" y="150.6">8</text>
<text x="209" y="153.2">CD</text>
<text x="209" y="151.4">DAT1</text>
<text x="216" y="151.4">GND4</text>
<text x="223.6" y="150.6">13</text>
<text x="65.5" y="156.1">3</text>
<text x="65.5" y="157.9">4</text>
<text x="65.5" y="159.8">5</text>
<text x="65.5" y="161.6">6</text>
<text x="112.8" y="156.1">2</text>
<text x="112.8" y="157.9">3</text>
<text x="112.8" y="159.8">4</text>
<text x="112.8" y="161.6">5</text>
<text x="65.5" y="163.5">7</text>
<text x="65.5" y="165.3">8</text>
<text x="112.8" y="163.5">6</text>
</g>
</svg>
